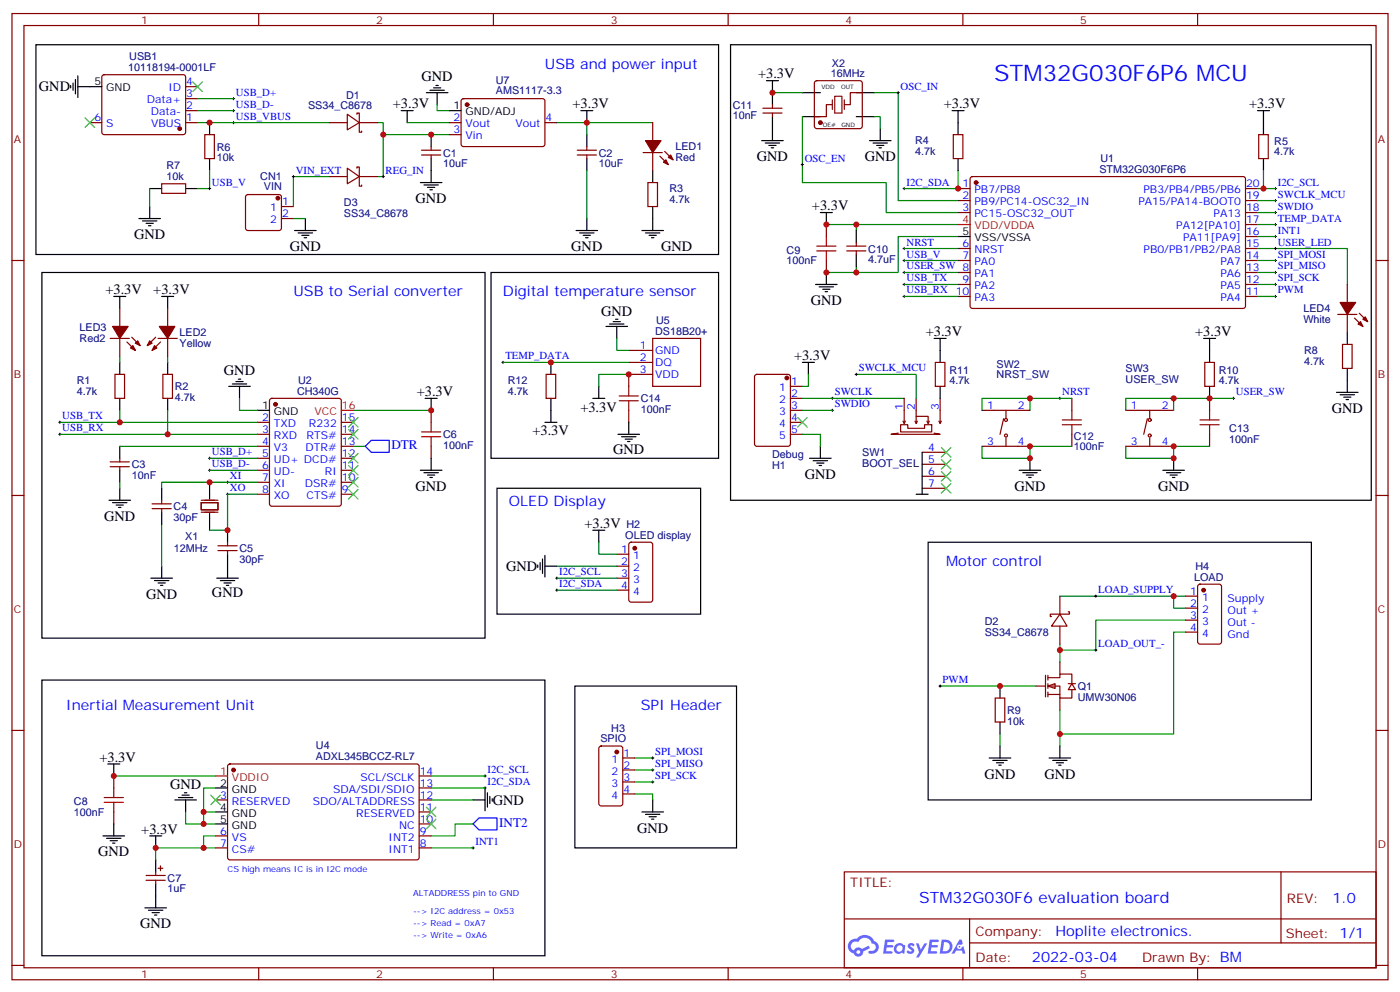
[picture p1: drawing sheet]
<svg xmlns="http://www.w3.org/2000/svg" width="412mm" height="292mm" viewBox="0 0 412 292" stroke-linecap="round" stroke-linejoin="round" font-family="sans-serif">
<g fill="none" stroke="#870000" stroke-width=".35">
<path d="M3.5 4h405.4v284.3h-405.4zM7.1 7.5h398.2v277.3h-398.2zM76.2 4v3.5M145.3 4v3.5M214.5 4v3.5M283.6 4v3.5M352.8 4v3.5M3.5 76.7h3.6M405.3 76.7h3.6M3.5 145.8h3.6M405.3 145.8h3.6M3.5 214.9h3.6"/>
<path d="M405.3 214.9h3.6M248.7 256.6h156.6v28.2h-156.6zM377.3 256.6v20.9M248.7 270.4h156.5M285.6 277.5h119.6M285.6 270.4v14.1M3.5 284.1h3.6M76.2 284.8v3.5M145.3 284.8v3.5M214.5 284.8v3.5M283.6 284.8v3.5M352.8 284.8v3.5"/>
<path d="M405.3 284.1h3.6"/>
</g>
<g fill="#5487ff">
<path d="M267.7 277.8a1.22 1.22 0 0 1 1.7 .2l-.4 .6a.47 .47 0 0 0-.3-.4 .47 .47 0 0 0-.5 .2l.1 .2a1.14 1.14 0 0 1 .8 1.8 1.14 1.14 0 0 1-1.9 0l-.2-.2 .5-.6 .7 .4a.29 .29 0 0 0 .3-.2 .29 .29 0 0 0-.2-.3 1.04 1.04 0 0 1-.6-1.7z"/>
<path d="M260.7 276.5h2.4l.3 .2-.2 .5h-1.8l-.1 .9h1.5l.3 .4-.3 .3h-1.6l-.2 1.1 1.7 .1 .2 .3-.2 .3-2.6 .1z"/>
<path d="M273.8 276.5h2.4l.3 .2-.1 .5h-1.8l-.2 .9h1.6l.3 .4-.4 .3h-1.6l-.1 1.1 1.7 .1 .2 .3-.2 .3-2.6 .1z"/>
<path d="M282.6 276.5h.7l.3 1.3-.6 .3a.69 .69 0 0 0-1 .3 .69 .69 0 0 0 .4 .9 .69 .69 0 0 0 .9-.6l.5-.3 .6 2.2h-.8l-.2-.8h-1.8l-.5 .8h-.8z"/>
<path d="M269.8 277.6h.8l.6 1.8 1.1-1.8h.9l-2.6 4.2h-.8l.9-1.6z"/>
<path d="M277.4 276.5l-.6 4.2h1.3a2.11 2.11 0 0 0 2.5-2.2 2.11 2.11 0 0 0-2.5-2zM278.1 277.2a1.39 1.39 0 0 1 1.7 1.5 1.39 1.39 0 0 1-1.8 1.2h-.3z"/>
<path d="M263.7 278.1a1.54 1.54 0 0 0-.1 2.2 1.54 1.54 0 0 0 2.2 .1l.6 .3 .3-2.3-.2-.3h-.4a1.49 1.49 0 0 0-2.4 0zM264 279.1a.94 .94 0 0 1 1.8 0 .94 .94 0 0 1-1.8 0z"/>
<path d="M250.4 276.9a2.18 2.18 0 0 0 1.1 3.7 1.44 1.44 0 0 0 1.6 .9 1.44 1.44 0 0 0 1.2-1.5l2-1-.5-.7-1.9 1a1.47 1.47 0 0 0-2.4 .4 1.39 1.39 0 0 1-.7-1.9 1.39 1.39 0 0 1 2-.5 2.12 2.12 0 0 1 2.2-1.3 2.12 2.12 0 0 1 1.9 1.7 1.14 1.14 0 0 1 1.1 1.4 1.14 1.14 0 0 1-1.7 .7 .43 .43 0 0 0-.5 .4 .43 .43 0 0 0 .4 .5 1.98 1.98 0 0 0 2.5-1.3 1.98 1.98 0 0 0-1.2-2.5 3.1 3.1 0 0 0-5.3-.7l-.9 .1zM252.3 280.2a.55 .55 0 0 1 1.1 0 .55 .55 0 0 1-1.1 0z"/>
<circle cx="282.6" cy="278.6" r=".26"/>
</g>
<g fill="none" stroke="#870000" stroke-width=".35">
<path d="M26.5 36.1h3.5M30.2 22.2l.5-.2h23.3l.5 .2 .2 .5-.1 16.5-.6 .4h-23.6l-.4-.7v-16.2zM54.7 36.1h3.5M54.7 32.6h3.5M54.7 29h3.5M54.7 25.5h3.5M60.3 39.6h2.8v7.1h-2.8zM132.3 36.1h3.5M132.3 39.6h3.5M136.1 29.2l.4-.2 23.6 .1 .4 .6-.1 13-.6 .4h-23.5l-.5-.7v-12.7zM160.5 36.1h3.5M224.7 33.3h5.7"/>
<path d="M224.7 31.9h5.7M227.5 30.8v1.1M227.5 33.3v1M240.1 23.9l.5-.2h12.7l.5 .2 .2 .5v12.7l-.2 .5-.5 .3h-12.7l-.5-.3-.2-.5v-12.7zM245.2 30.8h-1.8v3.5h-3.5M254 27.3h-3.5v3.5h-1.8M47.6 54.1h7.1v2.8h-7.1zM124.2 45.6h5.6M124.2 44.2h5.6M127 43.1v1.1M127 45.6v1.1M170 45.6h5.7"/>
<path d="M170 44.2h5.7M172.9 43.1v1.1M172.9 45.6v1.1M190.9 53.7h2.8v7.1h-2.8zM282.2 55.5h3.6M282.2 59h3.6M286 52.2l.5-.2h80l.4 .7-.1 37.6-.6 .5-80-.1-.4-.6v-37.4zM366.9 55.5h3.5M366.9 59h3.5M243.4 66.1v3.5M243.4 76.7v3.5M282.2 62.5h3.6"/>
<path d="M282.2 73.1h3.6M282.2 76.7h3.6M366.9 62.5h3.5M366.9 73.1h3.5M366.9 76.7h3.5M366.9 69.6h3.5M366.9 66.1h3.5M192.3 99.6h14.1v14.1h-14.1zM282.2 80.2h3.6M282.2 83.7h3.6M282.2 87.2h3.6M366.9 80.2h3.5"/>
<path d="M366.9 83.7h3.5M366.9 87.2h3.5M33.9 110.2h2.8v7h-2.8zM48 110.2h2.8v7h-2.8zM79.6 117.4l.5-.2h19.7l.7 .5v30.6l-.4 .6-20 .1-.7-.5v-30.6zM185.2 103.1h7.1M185.2 106.6h7.1M185.2 110.2h7.1M222.5 110.4l.5-.2h9.1l.7 .4v20l-.4 .7h-9.4l-.7-.4-.1-20zM232.8 113.7h3.6M232.8 117.2h3.6M395.5 101.4h2.8v7h-2.8z"/>
<path d="M32.5 137.3h5.6M32.5 135.9h5.6M35.3 134.9v1M35.3 137.3v1.1M75.8 124.3h3.6M75.8 127.8h3.6M75.8 131.3h3.6M75.8 134.9h3.6M75.8 138.4h3.6M100.5 124.3h3.6M100.5 127.8h3.6M100.5 131.3h3.6"/>
<path d="M100.5 134.9h3.6M100.5 138.4h3.6M127 120.8v3.5M127 131.3v3.6M232.8 124.3h3.6M232.8 127.8h3.6M232.8 120.8h3.6M75.8 141.9h3.6M75.8 145.5h3.6M100.5 141.9h3.6M100.5 145.5h3.6M185.4 159.8l.5-.2h5.7l.6 .4 .1 16.5-.5 .6-5.9 .1-.6-.5-.1-16.4z"/>
<path d="M181.7 163.1h3.5M181.7 166.6h3.5M181.7 170.1h3.5M181.7 173.7h3.5M33.5 228.4v3.5M33.5 238.9v3.6M63.5 235.4h3.5M67.3 225l.4-.2 55.3 .1 .5 .6-.1 27.1-.6 .4h-55.3l-.5-.7v-26.8zM123.5 235.4h3.5M123.5 238.9h3.5M123.5 231.9h3.5M123.5 228.4h3.5"/>
<path d="M43 257.6h5.7M43 259h5.7M45.9 256.6v1M45.9 259v1.1M46.6 255.5h1.4M47.3 254.8v1.4M63.5 246h3.5M63.5 249.5h3.5M123.5 246h3.5M123.5 249.5h3.5M123.5 242.5h3.5"/>
</g>
<g fill="#870000" stroke="#870000" stroke-width=".35">
<circle cx="287.5" cy="53.7" r=".53"/>
<circle cx="81.1" cy="119" r=".53"/>
<circle cx="52.9" cy="37.9" r=".53"/>
<circle cx="68.8" cy="226.6" r=".53"/>
<circle cx="187" cy="161.3" r=".53"/>
<circle cx="137.6" cy="30.8" r=".53"/>
<circle cx="231.8" cy="111.2" r=".53"/>
<circle cx="241.7" cy="36.1" r=".53"/>
</g>
<path d="M282.2 66.1h3.6M100.5 120.8h3.6M63.5 228.4h3.5" fill="none" stroke="#f00" stroke-width=".35"/>
<g fill="none" stroke="#000" stroke-width=".35">
<path d="M10.6 13.2h201.1v61.7h-201.1zM215.2 13.2h188.7v134h-188.7zM20.8 25.2v.7M21.5 24.4v2.2M22.2 23.4v4.2M22.9 25.5h7.1M22.9 22.3v6.4M61.7 36.1v3.5M118.2 32.6h3.5M119.9 32.6v3.5M125.6 27.3h6.3M126.6 26.6h4.3"/>
<path d="M127 39.6v3.5M127.7 25.9h2.1M128.4 25.2h.7M128.8 27.3v3.5M132.3 32.6h3.5M171.1 32.6h3.5M172.9 32.6v3.5M172.9 39.6v3.5M225.8 23.7h3.5M227.5 23.7v7.1M227.5 34.3v7.1M236.4 27.3h5.3"/>
<path d="M236.4 34.3h5.3M252.2 27.3h5.3M252.2 34.3h5.3M259.3 37.9v3.5M44.1 55.5h3.5M54.7 55.5h3.5M61.7 46.7v3.5M123.8 53.7h6.4M124.9 54.4h4.2M125.9 55.1h2.2M126.6 55.8h.8M127 46.7v7"/>
<path d="M172.9 46.7v3.5M192.3 50.2v3.5M224.4 41.4h6.3M225.4 42.1h4.3M226.5 42.8h2.1M227.2 43.5h.7M256.1 41.4h6.4M257.2 42.1h4.2M258.2 42.8h2.1M258.9 43.5h.7M40.9 64.3h6.4M42 65h4.2"/>
<path d="M43 65.7h2.2M43.7 66.4h.7M44.1 60.8v3.5M169.7 67.8h6.3M170.7 68.5h4.3M171.8 69.3h2.1M172.5 70h.7M172.9 64.3v3.5M189.1 67.8h6.3M190.1 68.5h4.3M191.2 69.3h2.1M191.9 70h.7"/>
<path d="M192.3 60.8v7M241.7 62.5h3.5M243.4 62.5v3.6M282.2 69.6h3.6M12.3 80.2h130.6v107.6h-130.6zM33.5 87.2h3.5M35.3 87.2v3.6M47.6 87.2h3.6M49.4 87.2v3.6M144.6 80.2h67.1v54.7h-67.1zM178.5 96.1h6.4M179.6 95.4h4.2"/>
<path d="M180.6 94.7h2.1M181.3 93.9h.7M181.7 96.1v3.5M240.2 83.7h6.4M241.3 84.4h4.2M242.4 85.1h2.1M243.1 85.8h.7M243.4 80.2v3.5M396.9 97.8v3.6M35.3 106.6v3.6M35.3 117.2v3.6M49.4 106.6v3.6"/>
<path d="M49.4 117.2v3.6M67.4 113.7h6.3M68.4 113h4.3M69.5 112.3h2.1M70.2 111.6h.7M70.6 113.7v3.5M125.2 117.2h3.6M127 117.2v3.6M174.6 117.2h3.6M176.4 113.7v3.5M236.4 106.6h3.5M238.1 106.6v3.6"/>
<path d="M393.7 115.5h6.3M394.8 116.2h4.2M395.8 116.9h2.1M396.5 117.6h.7M396.9 108.4v7.1M35.3 131.3v3.6M35.3 138.4v3.5M75.8 120.8h3.6M123.8 138.4h6.4M124.9 139.1h4.2M125.9 139.8h2.2M127 134.9v3.5"/>
<path d="M238.5 134.9h6.3M239.5 135.6h4.3M240.6 136.3h2.1M241.3 137h.7M241.7 131.3v3.6M32.1 147.2h6.4M33.2 147.9h4.2M34.2 148.6h2.1M34.9 149.3h.7M35.3 143.7v3.5M126.6 140.5h.8M146.4 143.7h60v37h-60z"/>
<path d="M174.6 156h3.6M176.4 156v3.6M44.4 170.1h6.4M45.5 170.9h4.2M46.6 171.6h2.1M47.3 172.3h.7M47.6 166.6v3.5M158.4 166.3v.7M159.1 165.6v2.1M159.8 164.5v4.2M160.5 166.6h3.5M160.5 163.4v6.4"/>
<path d="M12.3 200.1h148.2v81.2h-148.2zM31.7 224.8h3.6M33.5 224.8v3.6M51.5 235.4h6.4M52.6 234.7h4.2M53.6 234h2.1M54.3 233.3h.7M54.7 235.4v3.5M63.5 231.9h3.5M63.5 238.9h3.5M139.3 235.4h3.6M142.9 232.2v6.4"/>
<path d="M143.6 233.3v4.2M144.3 234.4v2.1M145 235.1v.7M30.3 246h6.4M31.4 246.7h4.2M32.5 247.4h2.1M33.2 248.1h.7M33.5 242.5v3.5M44.1 246h3.5M45.9 246v3.5M45.9 253v3.6M63.5 242.5h3.5"/>
<path d="M42.7 267.2h6.3M43.7 267.9h4.3M44.8 268.6h2.1M45.5 269.3h.7M45.9 260.1v7.1"/>
</g>
<g fill="none" stroke="#3c3" stroke-width=".35">
<path d="M25 34.7l2.9 2.8M27.9 34.7l-2.9 2.8M56.8 24.1l2.8 2.8M59.6 24.1l-2.8 2.8M102.7 122.9l2.8 2.8M102.7 126.4l2.8 2.8M102.7 133.5l2.8 2.8M102.7 137l2.8 2.8M105.5 122.9l-2.8 2.8M105.5 126.4l-2.8 2.8M105.5 133.5l-2.8 2.8M105.5 137l-2.8 2.8"/>
<path d="M234.9 122.9l2.9 2.8M237.8 122.9l-2.9 2.8M102.7 140.5l2.8 2.8M102.7 144l2.8 2.9M105.5 140.5l-2.8 2.8M105.5 144l-2.8 2.9M62.1 234l2.8 2.8M64.9 234l-2.8 2.8M125.6 237.5l2.8 2.8M128.4 237.5l-2.8 2.8M125.6 241.1l2.8 2.8M128.4 241.1l-2.8 2.8"/>
</g>
<g fill="none" stroke="#008700" stroke-width=".35">
<path d="M58.2 29h10.6M58.2 32.6h10.6M119.9 36.1h12.4M128.8 30.8v1.8h3.5M164 36.1h8.9v3.5M172.9 36.1h19.4M227.5 27.3h8.9M236.4 34.3v19.4h24.7v8.8h21.1M257.5 27.3h7.1v31.7h17.6M257.5 34.3h1.8v3.6M61.7 50.2v5.3h-3.5M172.9 50.2v14.1"/>
<path d="M282.2 50.2v5.3h-15.9M370.4 59h5.3M370.4 55.5h5.3M243.4 66.1h38.8M252.2 78.4v1.8h-8.8M252.2 66.1v1.7M266.3 73.1h15.9M266.3 76.7h15.9M282.2 69.6h-17.6v10.6h-12.4M370.4 73.1h26.5v10.6M370.4 66.1h5.3M370.4 76.7h5.3"/>
<path d="M370.4 62.5h5.3M370.4 69.6h5.3M181.7 99.6v3.5h3.5M266.3 83.7h15.9M266.3 87.2h15.9M266.3 80.2h15.9M370.4 83.7h5.3M370.4 87.2h5.3M370.4 80.2h5.3M35.3 104.9v1.7M49.4 104.9v1.7M70.6 117.2v3.6h5.2"/>
<path d="M148.2 106.6h37M185.2 110.2h-8.8v3.5M236.4 117.2h29.9M238.1 110.2v3.5h-1.7M17.6 124.3h58.2M35.3 131.3h40.5M35.3 120.8v3.5M61.7 134.9h14.1M61.7 138.4h14.1M104.1 131.3h3.5M104.1 120.8h22.9M236.4 127.8h5.3v3.5"/>
<path d="M35.3 141.9v1.8M47.6 154.3v12.3M176.4 159.6v3.5h5.3M164 166.6h17.7M164 170.1h17.7M164 173.7h17.7M33.5 228.4h30M54.7 238.9v3.6h5.3M60 238.9h3.5M63.5 231.9h-3.5v10.6h3.5M127 228.4h15.9M127 235.4h12.3"/>
<path d="M127 231.9h15.9M60 249.5h-14.1v3.5M63.5 246h-3.5v3.5h3.5M127 249.5h12.3"/>
</g>
<g fill="none" stroke="#000" stroke-width=".29">
<path d="M68.4 29h.7M68.4 32.6h.7M68.8 28.7v.7M68.8 32.2v.7M61.4 55.5h.7M61.7 55.1v.7M236 48.4h.7M236.4 48.1v.7M266 55.5h.7M266.3 55.1v.7M375.4 59h.7M375.4 55.5h.7"/>
<path d="M375.7 55.1v.7M375.7 58.7v.7M266 73.1h.7M266 76.7h.7M266.3 72.8v.7M266.3 76.3v.7M266.3 79.8v.7M375.4 76.7h.7M375.4 62.5h.7M375.4 66.1h.7M375.4 69.6h.7M375.7 62.2v.7"/>
<path d="M375.7 65.7v.7M375.7 69.3v.7M375.7 76.3v.7M375.7 79.8v.7M266 87.2h.7M266 83.7h.7M266 80.2h.7M266.3 83.4v.7M266.3 86.9v.7M375.4 87.2h.7M375.4 83.7h.7M375.4 80.2h.7"/>
<path d="M375.7 83.4v.7M375.7 86.9v.7M147.8 106.6h.7M148.2 106.3v.7M244.8 117.2h.7M245.2 116.9v.7M17.3 124.3h.7M17.3 127.8h.7M17.6 123.9v.7M17.6 127.5v.7M61.4 134.9h.7M61.4 138.4h.7"/>
<path d="M61.7 134.5v.7M61.7 138v.7M244.8 120.8h.7M245.2 120.4v.7M163.7 170.1h.7M163.7 173.7h.7M164 169.8v.7M164 173.3v.7M142.5 231.9h.7M142.5 228.4h.7M142.9 228v.7M142.9 231.5v.7"/>
<path d="M139 249.5h.7M139.3 249.2v.7"/>
</g>
<path d="M240.6 73.8h5.6M240.6 72.4h5.6M243.4 69.6v2.8M243.4 73.8v2.9M124.2 128.5h5.6M124.2 127.1h5.6M127 124.3v2.8M127 128.5v2.8M30.7 236.1h5.6M30.7 234.7h5.6M33.5 231.9v2.8M33.5 236.1v2.8" fill="none" stroke="#a10000" stroke-width=".35"/>
<path d="M245.2 29.4v2.8M245.9 28.3h2.1v5h-2.1zM248.7 29.4v2.8" fill="none" stroke="#871200" stroke-width=".35"/>
<path d="M308.7 201.9l2.1-.7v1.4z" fill="#fff" stroke="#870000" stroke-width=".35"/>
<g fill="none" stroke="#870000" stroke-width=".35">
<path d="M97 36.1h5.3M102.3 33.6l3.5 2.5-3.5 2.1zM105.1 33.6v-.3h.7v2.8M105.8 36.1v2.8h.7v-.3M105.8 36.1h5.3M192.3 36.1v5.3M280.8 39.6h2.8v7.1h-2.8zM370.8 39.6h2.8v7.1h-2.8zM72.6 57.5l.4-.2h9.2l.5 .2 .2 .5v9.1l-.2 .5-.5 .2h-9.2l-.5-.2-.2-.5v-9.1zM97 52h5.3M102.3 49.5l3.5 2.5-3.5 2.1zM105.1 49.5v-.4h.7v2.9"/>
<path d="M105.8 52v2.8h.7v-.4M105.8 52h5.3M189.4 44.9h5.7M192.3 44.9v5.3M194.4 46l2.4 2.4M195.8 44.6l2.5 2.4M82.9 60.8h3.5M82.9 64.3h3.5M249.4 73.8h5.7M249.4 72.4h5.7M252.2 71.4v1M252.2 73.8v1.1"/>
<path d="M32.5 99.6h5.6M35.3 90.8v5.3M35.3 99.6v5.3M38.8 99.2l2.5 2.5M45.9 99.2l-2.5 2.5M46.6 99.6h5.6M49.4 90.8v5.3M49.4 99.6v5.3M394.1 92.5h5.6M396.9 83.7v5.3M396.9 92.5v5.3M399 93.6l2.5 2.5"/>
<path d="M400.4 92.2l2.5 2.5M37.4 100.6l2.5 2.5M47.3 100.6l-2.5 2.5M160.9 110.2h2.8v7h-2.8zM185.2 110.2v3.5M266.3 117.2v7.1M269.9 117.2v7.1M275.5 106.6h2.8v7.1h-2.8zM276.9 117.2v7.1M315.7 117.2v3.6M354.9 106.6h2.8v7.1h-2.8zM356.3 117.2v3.6"/>
<path d="M185.2 120.8v3.5M264.6 127.5l-2.1 .3h14.4l-1.7-.3M265.3 125h2.1v1h4.9v-1h2.2v2.1h-9.2zM266 123.9l.3 .7 .4-.7M269.5 123.9l.4 .7 .3-.7M269.9 122.5h3.5v1.8M271.6 133.1h7.1M271.6 136.6h7.1M273 123.9l.4 .7 .4-.7M276.6 123.9l.3 .7 .4-.7M289.3 131.3h14.1M289.3 120.8h14.1"/>
<path d="M295.6 123.2l-1 4.6M296.3 120.8v2.4M296.3 128.9v2.4M315.7 127.8v3.5M331.6 131.3h14.1M331.6 120.8h14.1M338 123.2l-1.1 4.6M338.7 120.8v2.4M338.7 128.9v2.4M356.3 127.8v3.5M44.8 149.7h5.6M44.8 148.3h5.6"/>
<path d="M47.6 147.2v1.1M47.6 149.7v1M59.3 147.9h4.9v2.1h-4.9zM59.3 150.7h4.9M59.3 147.2h4.9M67 159.6v1M271.6 140.2h7.1M271.6 143.7h7.1M64.2 162h5.6M64.2 160.6h5.6M67 162v1.1M312.2 175.4v5.3"/>
<path d="M349.2 175.4h3.6M349.2 179h3.6M353 172.1l.5-.2h5.6l.7 .4v16.5l-.4 .7h-5.9l-.7-.4v-16.5zM308 198.7v6.4M308.7 199.4h3.5v-1h3.5v2.8M308.7 198.7v1.4M312.2 180.7l2.1 3.6h-4.6zM312.2 180.7h-2.8v.7h.3M312.2 184.3v5.2M312.2 194.8v3.6M314.7 180h.3v.7h-2.8M349.2 182.5h3.6"/>
<path d="M349.2 186h3.6M176.6 219.7l.5-.2h5.6l.7 .5v16.5l-.4 .6-5.9 .1-.7-.5v-16.5zM293.2 205.4h2.8v7.1h-2.8zM305.2 201.9h2.8M308.7 201.9h3.5v3.5h3.5v-2.4M308.7 204.4h3.5M308.7 201.2v1.4M308.7 203.7v1.4M312.2 205.4v3.6M314.7 201.2h2.1M315.7 201.2l1.1 1.8h-2.1zM183.4 223.1h3.6"/>
<path d="M183.4 226.6h3.6M183.4 230.1h3.6M183.4 233.6h3.6"/>
<circle cx="296.3" cy="123.6" r=".44"/>
<circle cx="296.3" cy="128.2" r=".44"/>
<circle cx="338.7" cy="123.6" r=".44"/>
<circle cx="338.7" cy="128.2" r=".44"/>
</g>
<g fill="none" stroke="#000" stroke-width=".35">
<path d="M280.5 32.6h3.5M282.2 32.6v7M370.4 32.6h3.5M372.2 32.6v7M282.2 46.7v3.5M372.2 46.7v3.5M86.8 67.8h6.3M87.8 68.5h4.3M88.9 69.3h2.1M89.6 70h.7M90 64.3v3.5M252.2 67.8v3.6"/>
<path d="M252.2 74.9v3.5M275.2 99.6h3.5M276.9 99.6v7M354.5 99.6h3.6M356.3 99.6v7M162.3 106.6v3.6M162.3 117.2v7.1M276.9 113.7v3.5M356.3 113.7v3.5M160.5 124.3h3.5M182 127.8h6.4M183.1 128.5h4.2"/>
<path d="M184.1 129.2h2.2M184.9 129.9h.7M185.2 124.3v3.5M271.6 133.1v12.4M300.2 138.4h6.4M301.3 139.1h4.2M302.3 139.8h2.1M303.4 134.9v3.5M342.5 138.4h6.4M343.6 139.1h4.2M344.7 139.8h2.1M345.7 134.9v3.5"/>
<path d="M47.6 143.7v3.5M47.6 150.7v3.6M61.7 141.9v5M61.7 151.1v4.9M67 156v3.6M269.9 145.5h3.5M273.4 159.6h112.9v75.8h-112.9zM303 140.5h.7M345.4 140.5h.7M63.9 170.1h6.3M64.9 170.9h4.2M66 171.6h2.1"/>
<path d="M66.7 172.3h.7M67 163.1v7M169.3 201.9h47.7v47.6h-47.7zM294.6 201.9v3.5M294.6 212.5v3.5M294.6 219.5v3.6M312.2 219.5v3.6M189.1 238.9h6.3M190.1 239.6h4.3M192.3 235.4v3.5M291.4 223.1h6.3M292.5 223.8h4.2"/>
<path d="M293.5 224.5h2.1M294.2 225.2h.7M309 223.1h6.4M310.1 223.8h4.2M311.1 224.5h2.2M311.9 225.2h.7M191.2 240.3h2.1M191.9 241.1h.7"/>
</g>
<g fill="none" stroke="#008700" stroke-width=".35">
<path d="M58.2 36.1h38.8M111.1 36.1h1.8v3.5h19.4M112.9 39.6v12.4h-1.8M44.1 55.5v5.3M97 52h-10.6v8.8M372.2 50.2v5.3M86.4 64.3h3.6M252.2 110.2h17.7v7M303.4 117.2v3.6M315.7 117.2h-26.4v3.6M345.7 117.2h17.7M17.6 127.8h58.2"/>
<path d="M49.4 120.8v7M236.4 120.8h8.8M289.3 131.3v3.6h14.1v-3.6h12.3M331.6 131.3v3.6h14.1v-3.6h10.6M331.6 120.8v-3.6h14.1v3.6M75.8 141.9h-28.2v1.8M75.8 145.5h-8.8v10.5h-5.3M312.2 175.4h37M345.7 175.4v3.6h3.5M312.2 189.5v5.3M349.2 182.5h-26.4v8.8h-10.6M349.2 186h-3.5v30h-33.5"/>
<path d="M276.9 201.9h28.3M294.6 216v3.5M312.2 209v10.5M187 233.6h5.3v1.8M187 223.1h5.3M187 226.6h5.3M187 230.1h5.3M139.3 242.5h-5.2v3.5h-7.1"/>
</g>
<g fill="none" stroke="#000" stroke-width=".29">
<path d="M68.4 36.1h.7M68.8 35.7v.7M264.2 27.3h.7M264.6 26.9v.7M86.1 52h.7M86.4 51.6v.7M112.5 52h.7M112.9 51.6v.7M375.4 73.1h.7M375.7 72.8v.7M251.9 110.2h.7M252.2 109.8v.7"/>
<path d="M311.9 117.2h.7M312.2 116.9v.7M363 117.2h.7M363.4 116.9v.7M66.7 141.9h.7M66.7 145.5h.7M67 141.6v.7M67 145.1v.7M322.4 175.4h.7M322.8 175.1v.7M322.4 191.3h.7M322.8 191v.7"/>
<path d="M276.6 201.9h.7M276.9 201.5v.7M191.9 223.1h.7M191.9 226.6h.7M191.9 230.1h.7M192.3 222.7v.7M192.3 226.2v.7M192.3 229.8v.7"/>
</g>
<g fill="#870000" stroke="#870000" stroke-width=".35">
<path d="M195.4 47.7l.7-.7 .7 1.4z"/>
<path d="M196.8 46.3l.8-.7 .7 1.4z"/>
<path d="M190.1 41.4h4.6l-2.4 3.5z"/>
<path d="M45.5 101.7l.7 .7-1.4 .7z"/>
<path d="M44.1 100.3l.7 .7-1.4 .7z"/>
<path d="M46.9 96.1h4.6l-2.1 3.5z"/>
<path d="M39.2 101.7l.7 1.4-1.4-.7z"/>
<path d="M39.9 101l.7-.7 .7 1.4z"/>
<path d="M33.2 96.1h4.5l-2.4 3.5z"/>
<path d="M400 95.4l.8-.7 .7 1.4z"/>
<path d="M401.5 93.9l.7-.7 .7 1.5z"/>
<path d="M394.8 89h4.5l-2.4 3.5z"/>
<circle cx="181.7" cy="221.3" r=".53"/>
<circle cx="354.5" cy="173.7" r=".53"/>
<circle cx="81.8" cy="58.3" r=".53"/>
</g>
<path d="M182.4 117.9h5.6M182.4 116.5h5.6M185.2 113.7v2.8M185.2 117.9v2.9M312.9 125h5.7M312.9 123.6h5.7M315.7 120.8v2.8M315.7 125v2.8M353.5 125h5.6M353.5 123.6h5.6M356.3 120.8v2.8M356.3 125v2.8" fill="none" stroke="#a10000" stroke-width=".35"/>
<path d="M107.6 131.3l1.8-1.7h5.3v3.5h-5.3zM141.1 240.7h5.3v3.5h-5.3l-1.8-1.7z" fill="none" stroke="#00f" stroke-width=".35"/>
<path d="M277.3 131.7l2.8 2.8M277.3 135.2l2.8 2.8M277.3 138.7l2.8 2.9M280.1 131.7l-2.8 2.8M280.1 135.2l-2.8 2.8M280.1 138.7l-2.8 2.9M277.3 142.3l2.8 2.8M280.1 142.3l-2.8 2.8" fill="none" stroke="#3c3" stroke-width=".35"/>
<g fill="#c00">
<circle cx="172.9" cy="36.1" r=".88"/>
<circle cx="127" cy="120.8" r=".88"/>
<circle cx="35.3" cy="124.3" r=".88"/>
<circle cx="60" cy="238.9" r=".88"/>
<circle cx="60" cy="242.5" r=".88"/>
<circle cx="60" cy="249.5" r=".88"/>
<circle cx="45.9" cy="249.5" r=".88"/>
<circle cx="33.5" cy="228.4" r=".88"/>
<circle cx="243.4" cy="66.1" r=".88"/>
<circle cx="252.2" cy="66.1" r=".88"/>
<circle cx="243.4" cy="80.2" r=".88"/>
<circle cx="252.2" cy="80.2" r=".88"/>
<circle cx="227.5" cy="27.3" r=".88"/>
<circle cx="294.6" cy="201.9" r=".88"/>
<circle cx="312.2" cy="191.3" r=".88"/>
<circle cx="312.2" cy="216" r=".88"/>
<circle cx="345.7" cy="175.4" r=".88"/>
<circle cx="282.2" cy="55.5" r=".88"/>
<circle cx="372.2" cy="55.5" r=".88"/>
<circle cx="356.3" cy="117.2" r=".88"/>
<circle cx="61.7" cy="36.1" r=".88"/>
<circle cx="112.9" cy="39.6" r=".88"/>
<circle cx="127" cy="39.6" r=".88"/>
<circle cx="185.2" cy="110.2" r=".88"/>
<circle cx="162.3" cy="106.6" r=".88"/>
<circle cx="61.7" cy="141.9" r=".88"/>
<circle cx="67" cy="156" r=".88"/>
<circle cx="49.4" cy="127.8" r=".88"/>
<circle cx="303.4" cy="134.9" r=".88"/>
<circle cx="303.4" cy="131.3" r=".88"/>
<circle cx="345.7" cy="134.9" r=".88"/>
<circle cx="345.7" cy="131.3" r=".88"/>
<circle cx="345.7" cy="117.2" r=".88"/>
<circle cx="303.4" cy="117.2" r=".88"/>
</g>
<text font-size="6.7" fill="#00f" x="292.8" y="23.7">STM32G030F6P6 MCU</text>
<text font-size="4.6" fill="#00f" x="270.8" y="265.6">STM32G030F6 evaluation board</text>
<g font-size="4.2">
<text x="124.2" y="24">GND</text>
<text x="223.3" y="23">+3.3V</text>
<text x="11.5" y="26.9">GND</text>
<text x="115.7" y="31.9">+3.3V</text>
<text x="168.6" y="31.9">+3.3V</text>
<text x="278" y="31.9">+3.3V</text>
<text x="367.9" y="31.9">+3.3V</text>
<text x="223" y="47.4">GND</text>
<text x="254.7" y="47.4">GND</text>
<text x="122.4" y="59.9">GND</text>
<text x="239.2" y="61.8">+3.3V</text>
<text x="39.5" y="70.4">GND</text>
<text x="85.4" y="74">GND</text>
<text x="168.3" y="74">GND</text>
<text x="194.7" y="74">GND</text>
<text x="31" y="86.5">+3.3V</text>
<text x="45.2" y="86.5">+3.3V</text>
<text x="238.8" y="89.8">GND</text>
<text x="177.1" y="92.9">GND</text>
<text x="272.7" y="98.9">+3.3V</text>
<text x="352.1" y="98.9">+3.3V</text>
<text x="233.9" y="105.9">+3.3V</text>
<text x="66" y="110.5">GND</text>
<text x="122.8" y="116.5">+3.3V</text>
<text x="171" y="121.1">+3.3V</text>
<text x="392.3" y="121.5">GND</text>
<text x="156.8" y="128.2">+3.3V</text>
<text x="180.6" y="133.5">GND</text>
<text x="237.1" y="140.9">GND</text>
<text x="122.4" y="144.5">GND</text>
<text x="298.8" y="144.4">GND</text>
<text x="341.1" y="144.5">GND</text>
<text x="30.7" y="153.3">GND</text>
<text x="172.2" y="155.3">+3.3V</text>
<text x="149.1" y="168">GND</text>
<text x="43" y="176.2">GND</text>
<text x="62.4" y="175.8">GND</text>
<text x="29.3" y="224.1">+3.3V</text>
<text x="50.1" y="232.2">GND</text>
<text x="290" y="229.1">GND</text>
<text x="307.6" y="229.1">GND</text>
<text x="145.2" y="236.8">GND</text>
<text x="41.6" y="245.3">+3.3V</text>
<text x="187.7" y="245">GND</text>
<text x="28.9" y="252">GND</text>
<text x="41.3" y="273.2">GND</text>
</g>
<g font-size="4.2" fill="#00f">
<text x="160.5" y="20.2">USB and power input</text>
<text x="86.4" y="87.2">USB to Serial converter</text>
<text x="148.2" y="87.2">Digital temperature sensor</text>
<text x="149.9" y="149">OLED Display</text>
<text x="278.7" y="166.6">Motor control</text>
<text x="19.4" y="209">Inertial Measurement Unit</text>
<text x="188.7" y="209">SPI Header</text>
<text x="392.5" y="265.8">1.0</text>
<text x="310.9" y="275.4">Hoplite electronics.</text>
<text x="304" y="283.2">2022-03-04</text>
</g>
<g font-size="3.9" fill="#00f">
<text x="115.3" y="132.2">DTR</text>
<text x="147.1" y="243.3">INT2</text>
</g>
<g font-size="3.9" fill="#800">
<text x="250.5" y="261.2">TITLE:</text>
<text x="379.1" y="265.8">REV:</text>
<text x="287.4" y="275.4">Company:</text>
<text x="378.7" y="276">Sheet: 1/1</text>
<text x="287.4" y="283">Date:</text>
<text x="336.4" y="283.1">Drawn By: BM</text>
</g>
<g font-size="3.2" fill="#800">
<text x="41.6" y="7">1</text>
<text x="110.8" y="7">2</text>
<text x="179.9" y="7">3</text>
<text x="249.1" y="7">4</text>
<text x="318.2" y="7">5</text>
<text x="4.1" y="42.1">A</text>
<text x="405.9" y="42.1">A</text>
<text x="4.1" y="111.2">B</text>
<text x="405.9" y="111.2">B</text>
<text x="4.1" y="180.4">C</text>
<text x="405.9" y="180.4">C</text>
<text x="4.1" y="249.5">D</text>
<text x="405.9" y="249.5">D</text>
<text x="41.6" y="287.8">1</text>
<text x="110.8" y="287.8">2</text>
<text x="179.9" y="287.8">3</text>
<text x="249.1" y="287.8">4</text>
<text x="318.2" y="287.8">5</text>
</g>
<g font-size="3.2" fill="#000080">
<text x="38.1" y="17.7">USB1</text>
<text x="37.7" y="20.9">10118194-0001LF</text>
<text x="244.8" y="22.7">16MHz</text>
<text x="245.1" y="19.6">X2</text>
<text x="102" y="29.1">D1</text>
<text x="146.1" y="27.8">AMS1117-3.3</text>
<text x="146.1" y="24.6">U7</text>
<text x="90.7" y="32">SS34_C8678</text>
<text x="215.8" y="35.1">10nF</text>
<text x="215.8" y="31.9">C11</text>
<text x="63.9" y="47.5">10k</text>
<text x="63.9" y="44.3">R6</text>
<text x="130.5" y="46.1">C1</text>
<text x="176.4" y="46.1">C2</text>
<text x="199" y="47.5">Red</text>
<text x="199" y="44.3">LED1</text>
<text x="269.5" y="45.6">4.7k</text>
<text x="269.5" y="42.5">R4</text>
<text x="324.2" y="47.8">U1</text>
<text x="375.4" y="45.7">4.7k</text>
<text x="375.4" y="42.5">R5</text>
<text x="49" y="53">10k</text>
<text x="49" y="49.9">R7</text>
<text x="76.7" y="52.9">CN1</text>
<text x="130.5" y="49.2">10uF</text>
<text x="176.4" y="49.2">10uF</text>
<text x="323.8" y="50.9">STM32G030F6P6</text>
<text x="77.7" y="56">VIN</text>
<text x="197.2" y="59.7">4.7k</text>
<text x="197.2" y="56.6">R3</text>
<text x="101.3" y="63.7">SS34_C8678</text>
<text x="101.3" y="60.6">D3</text>
<text x="231.7" y="77.8">100nF</text>
<text x="231.7" y="74.6">C9</text>
<text x="255.8" y="77.4">4.7uF</text>
<text x="255.8" y="74.3">C10</text>
<text x="193.3" y="95.4">U5</text>
<text x="383.9" y="95.1">White</text>
<text x="383.9" y="91.9">LED4</text>
<text x="23.4" y="100.7">Red2</text>
<text x="23.4" y="97.5">LED3</text>
<text x="52.9" y="99">LED2</text>
<text x="193" y="98.5">DS18B20+</text>
<text x="52.9" y="102.1">Yellow</text>
<text x="384.2" y="107.4">4.7k</text>
<text x="384.2" y="104.3">R8</text>
<text x="22.6" y="113.1">R1</text>
<text x="87.8" y="113.1">U2</text>
<text x="149.6" y="113.1">R12</text>
<text x="279.6" y="113.1">4.7k</text>
<text x="279.6" y="109.9">R11</text>
<text x="293.6" y="111.4">NRST_SW</text>
<text x="293.6" y="108.2">SW2</text>
<text x="331.6" y="112.7">USER_SW</text>
<text x="331.6" y="109.6">SW3</text>
<text x="359" y="113.1">4.7k</text>
<text x="359" y="109.9">R10</text>
<text x="22.6" y="116.2">4.7k</text>
<text x="51.5" y="118">4.7k</text>
<text x="51.5" y="114.9">R2</text>
<text x="87.5" y="116.2">CH340G</text>
<text x="149.6" y="116.2">4.7k</text>
<text x="188.7" y="118.4">C14</text>
<text x="188.7" y="121.5">100nF</text>
<text x="130.5" y="128.9">C6</text>
<text x="316.4" y="129.3">C12</text>
<text x="362.1" y="130.4">100nF</text>
<text x="362.1" y="127.2">C13</text>
<text x="38.8" y="137.8">C3</text>
<text x="130.5" y="132.1">100nF</text>
<text x="227.5" y="134.9">Debug</text>
<text x="254" y="137.5">BOOT_SEL</text>
<text x="254" y="134.3">SW1</text>
<text x="316.4" y="132.5">100nF</text>
<text x="38.8" y="140.9">10nF</text>
<text x="227.5" y="138">H1</text>
<text x="51.2" y="153.3">30pF</text>
<text x="51.2" y="150.2">C4</text>
<text x="184.5" y="155.3">H2</text>
<text x="54.6" y="159">X1</text>
<text x="184.2" y="158.5">OLED display</text>
<text x="51.2" y="162.5">12MHz</text>
<text x="70.6" y="165.6">30pF</text>
<text x="70.6" y="162.5">C5</text>
<text x="352.1" y="167.7">H4</text>
<text x="351.8" y="170.9">LOAD</text>
<text x="290.1" y="183.9">D2</text>
<text x="290.1" y="187.1">SS34_C8678</text>
<text x="317.5" y="203.2">Q1</text>
<text x="317.5" y="206.2">UMW30N06</text>
<text x="180" y="215.3">H3</text>
<text x="296.7" y="213.3">10k</text>
<text x="296.7" y="210.1">R9</text>
<text x="93.1" y="220.5">U4</text>
<text x="176.9" y="218.5">SPIO</text>
<text x="93.1" y="223.8">ADXL345BCCZ-RL7</text>
<text x="21.8" y="236.9">C8</text>
<text x="21.8" y="240.1">100nF</text>
<text x="49.4" y="262.6">1uF</text>
<text x="49.4" y="259.5">C7</text>
</g>
<g font-size="3.2">
<text x="27.8" y="25.2">5</text>
<text x="31.3" y="26.9">GND</text>
<text x="133.6" y="32.2">1</text>
<text x="137.1" y="34">GND/ADJ</text>
<text x="283.6" y="69.3">5</text>
<text x="287.1" y="71">VSS/VSSA</text>
<text x="77.2" y="120.4">1</text>
<text x="80.7" y="122.2">GND</text>
<text x="64.8" y="231.5">2</text>
<text x="68.3" y="233.3">GND</text>
<text x="64.8" y="238.6">4</text>
<text x="64.8" y="242.1">5</text>
<text x="68.3" y="240.3">GND</text>
<text x="68.3" y="243.9">GND</text>
</g>
<g font-size="3.2" fill="#00f">
<text x="49.6" y="26.9">ID</text>
<text x="54.9" y="28.7">3</text>
<text x="54.9" y="25.2">4</text>
<text x="69.5" y="28.2">USB_D+</text>
<text x="265.3" y="26.4">OSC_IN</text>
<text x="27.8" y="35.7">6</text>
<text x="43.3" y="30.4">Data+</text>
<text x="44.4" y="34">Data-</text>
<text x="54.9" y="35.7">1</text>
<text x="54.9" y="32.2">2</text>
<text x="69.5" y="31.7">USB_D-</text>
<text x="69.5" y="35.2">USB_VBUS</text>
<text x="133.6" y="35.7">2</text>
<text x="160.7" y="35.7">4</text>
<text x="31.3" y="37.5">S</text>
<text x="44.5" y="37.5">VBUS</text>
<text x="133.6" y="39.3">3</text>
<text x="137.1" y="37.5">Vout</text>
<text x="137.1" y="41">Vin</text>
<text x="151.9" y="37.5">Vout</text>
<text x="237.1" y="47.6">OSC_EN</text>
<text x="87.1" y="51.1">VIN_EXT</text>
<text x="113.6" y="51.1">REG_IN</text>
<text x="62.4" y="54.6">USB_V</text>
<text x="267.1" y="54.6">I2C_SDA</text>
<text x="283.6" y="55.1">1</text>
<text x="283.6" y="58.7">2</text>
<text x="287.1" y="56.9">PB7/PB8</text>
<text x="336.8" y="56.9">PB3/PB4/PB5/PB6</text>
<text x="367.1" y="58.7">19</text>
<text x="367.1" y="55.1">20</text>
<text x="376.4" y="58.1">SWCLK_MCU</text>
<text x="376.4" y="54.6">I2C_SCL</text>
<text x="79.6" y="62.2">1</text>
<text x="79.6" y="65.7">2</text>
<text x="83.1" y="60.4">1</text>
<text x="83.1" y="64">2</text>
<text x="283.6" y="62.2">3</text>
<text x="287.1" y="60.4">PB9/PC14-OSC32_IN</text>
<text x="287.1" y="64">PC15-OSC32_OUT</text>
<text x="335.3" y="60.4">PA15/PA14-BOOT0</text>
<text x="357.5" y="64">PA13</text>
<text x="367.1" y="65.7">17</text>
<text x="367.1" y="62.2">18</text>
<text x="376.4" y="61.7">SWDIO</text>
<text x="376.4" y="65.2">TEMP_DATA</text>
<text x="346.5" y="67.5">PA12[PA10]</text>
<text x="348.5" y="71">PA11[PA9]</text>
<text x="367.1" y="69.3">16</text>
<text x="376.4" y="68.7">INT1</text>
<text x="267.1" y="72.2">NRST</text>
<text x="267.1" y="75.8">USB_V</text>
<text x="283.6" y="72.8">6</text>
<text x="283.6" y="76.3">7</text>
<text x="287.1" y="74.5">NRST</text>
<text x="336.8" y="74.5">PB0/PB1/PB2/PA8</text>
<text x="367.1" y="76.3">14</text>
<text x="367.1" y="72.8">15</text>
<text x="376.4" y="75.8">SPI_MOSI</text>
<text x="376.4" y="72.2">USER_LED</text>
<text x="267.1" y="82.8">USB_TX</text>
<text x="267.1" y="79.3">USER_SW 8</text>
<text x="283.6" y="83.4">9</text>
<text x="287.1" y="78.1">PA0</text>
<text x="287.1" y="81.6">PA1</text>
<text x="359.5" y="81.6">PA6</text>
<text x="359.5" y="78.1">PA7</text>
<text x="367.1" y="83.4">12</text>
<text x="367.1" y="79.8">13</text>
<text x="376.4" y="79.3">SPI_MISO</text>
<text x="376.4" y="82.8">SPI_SCK</text>
<text x="267.1" y="86.4">USB_RX</text>
<text x="281.5" y="86.9">10</text>
<text x="287.1" y="85.1">PA2</text>
<text x="287.1" y="88.7">PA3</text>
<text x="359.5" y="88.7">PA4</text>
<text x="359.5" y="85.1">PA5</text>
<text x="367.1" y="86.9">11</text>
<text x="376.4" y="86.4">PWM</text>
<text x="148.9" y="105.8">TEMP_DATA</text>
<text x="188.5" y="102.8">1</text>
<text x="188.5" y="106.3">2</text>
<text x="193" y="104.2">GND</text>
<text x="193" y="107.7">DQ</text>
<text x="188.5" y="109.8">3</text>
<text x="193" y="111.2">VDD</text>
<text x="233" y="113.3">1</text>
<text x="252.9" y="109.3">SWCLK_MCU</text>
<text x="229.5" y="115.1">1</text>
<text x="229.5" y="118.6">2</text>
<text x="233" y="116.9">2</text>
<text x="245.9" y="116.3">SWCLK</text>
<text x="245.9" y="119.9">SWDIO</text>
<text x="312.9" y="116.3">NRST</text>
<text x="364.1" y="116.3">USER_SW</text>
<text x="18.3" y="123.4">USB_TX</text>
<text x="77.2" y="123.9">2</text>
<text x="80.7" y="125.7">TXD</text>
<text x="91" y="125.7">R232</text>
<text x="100.7" y="123.9">15</text>
<text x="229.5" y="122.2">3</text>
<text x="229.5" y="125.7">4</text>
<text x="233" y="120.4">3</text>
<text x="233" y="123.9">4</text>
<text x="266" y="120.8" transform="rotate(-90 266 120.8)">1</text>
<text x="269.5" y="120.8" transform="rotate(-90 269.5 120.8)">2</text>
<text x="276.6" y="120.8" transform="rotate(-90 276.6 120.8)">3</text>
<text x="290.8" y="120.4">1</text>
<text x="299.9" y="120.4">2</text>
<text x="333.1" y="120.4">1</text>
<text x="342.2" y="120.4">2</text>
<text x="18.3" y="126.9">USB_RX</text>
<text x="77.2" y="127.5">3</text>
<text x="77.2" y="131">4</text>
<text x="80.7" y="129.2">RXD</text>
<text x="90.3" y="129.2">RTS#</text>
<text x="100.7" y="131">13</text>
<text x="100.7" y="127.5">14</text>
<text x="229.5" y="129.2">5</text>
<text x="233" y="127.5">5</text>
<text x="290.8" y="131">3</text>
<text x="299.9" y="131">4</text>
<text x="333.1" y="131">3</text>
<text x="342.2" y="131">4</text>
<text x="62.4" y="134">USB_D+</text>
<text x="62.4" y="137.5">USB_D-</text>
<text x="77.2" y="134.5">5</text>
<text x="80.7" y="132.8">V3</text>
<text x="80.7" y="136.3">UD+ DCD#</text>
<text x="90" y="132.8">DTR#</text>
<text x="100.7" y="134.5">12</text>
<text x="273.4" y="132.8">4</text>
<text x="273.4" y="136.3">5</text>
<text x="67.7" y="141">XI</text>
<text x="77.2" y="138">6</text>
<text x="77.2" y="141.6">7</text>
<text x="80.7" y="139.8">UD-</text>
<text x="80.7" y="143.3">XI</text>
<text x="89.8" y="143.3">DSR#</text>
<text x="95.7" y="139.8">RI</text>
<text x="100.7" y="141.6">10</text>
<text x="100.7" y="138">11</text>
<text x="273.4" y="139.8">6</text>
<text x="273.4" y="143.3">7</text>
<text x="67.7" y="144.6">XO</text>
<text x="77.2" y="145.1">8</text>
<text x="80.7" y="146.9">XO</text>
<text x="90.3" y="146.9">CTS#</text>
<text x="100.7" y="145.1">9</text>
<text x="183" y="162.7">1</text>
<text x="183" y="166.3">2</text>
<text x="186.5" y="164.5">1</text>
<text x="164.7" y="169.3">I2C_SCL</text>
<text x="164.7" y="172.8">I2C_SDA</text>
<text x="183" y="169.8">3</text>
<text x="183" y="173.3">4</text>
<text x="186.5" y="168">2</text>
<text x="186.5" y="171.6">3</text>
<text x="186.5" y="175.1">4</text>
<text x="323.5" y="174.6">LOAD_SUPPLY</text>
<text x="350.6" y="175.1">1</text>
<text x="350.6" y="178.6">2</text>
<text x="354.1" y="176.8">1</text>
<text x="361.6" y="177.2">Supply</text>
<text x="350.6" y="182.1">3</text>
<text x="350.6" y="185.7">4</text>
<text x="354.1" y="180.4">2</text>
<text x="354.1" y="183.9">3</text>
<text x="361.6" y="180.7">Out +</text>
<text x="361.6" y="184.3">Out -</text>
<text x="323.5" y="190.4">LOAD_OUT_-</text>
<text x="354.1" y="187.4">4</text>
<text x="361.6" y="187.8">Gnd</text>
<text x="277.6" y="201">PWM</text>
<text x="143.6" y="227.5">I2C_SCL</text>
<text x="180.1" y="224.5">1</text>
<text x="183.6" y="222.7">1</text>
<text x="183.6" y="226.2">2</text>
<text x="193" y="222.2">SPI_MOSI</text>
<text x="193" y="225.7">SPI_MISO</text>
<text x="98.1" y="233.3">SDA/SDI/SDIO</text>
<text x="106.2" y="229.8">SCL/SCLK</text>
<text x="123.6" y="231.5">13</text>
<text x="123.6" y="228">14</text>
<text x="143.6" y="231">I2C_SDA</text>
<text x="180.1" y="228">2</text>
<text x="180.1" y="231.5">3</text>
<text x="183.6" y="229.8">3</text>
<text x="183.6" y="233.3">4</text>
<text x="193" y="229.2">SPI_SCK</text>
<text x="64.8" y="235.1">3</text>
<text x="68.3" y="236.8">RESERVED</text>
<text x="92.1" y="236.8">SDO/ALTADDRESS</text>
<text x="123.6" y="238.6">11</text>
<text x="123.6" y="235.1">12</text>
<text x="180.1" y="235.1">4</text>
<text x="64.8" y="245.6">6</text>
<text x="105" y="240.3">RESERVED</text>
<text x="117.6" y="243.9">NC</text>
<text x="123.6" y="245.6">9</text>
<text x="123.6" y="242.1">10</text>
<text x="64.8" y="249.2">7</text>
<text x="68.3" y="247.4">VS</text>
<text x="68.3" y="250.9">CS#</text>
<text x="114.5" y="250.9">INT1</text>
<text x="114.5" y="247.4">INT2</text>
<text x="123.6" y="249.2">8</text>
<text x="140.1" y="248.6">INT1</text>
</g>
<g font-size="3.2" fill="#f00">
<text x="283.6" y="65.7">4</text>
<text x="287.1" y="67.5">VDD/VDDA</text>
<text x="92.6" y="122.2">VCC</text>
<text x="100.7" y="120.4">16</text>
<text x="64.8" y="228">1</text>
<text x="68.3" y="229.8">VDDIO</text>
</g>
<g font-size="2.5" fill="#00f">
<text x="67" y="256.6">CS high means IC is in I2C mode</text>
<text x="121.7" y="263.6">ALTADDRESS pin to GND</text>
<text x="121.7" y="268.9">--&gt; I2C address = 0x53</text>
<text x="121.7" y="272.5">--&gt; Read = 0xA7</text>
<text x="121.7" y="276">--&gt; Write = 0xA6</text>
</g>
<g font-size="1.8">
<text x="242" y="26.2">VDD</text>
<text x="247.8" y="26.2">OUT</text>
<text x="242.4" y="37.5">OE#</text>
<text x="247.8" y="37.5">GND</text>
</g>
</svg>
